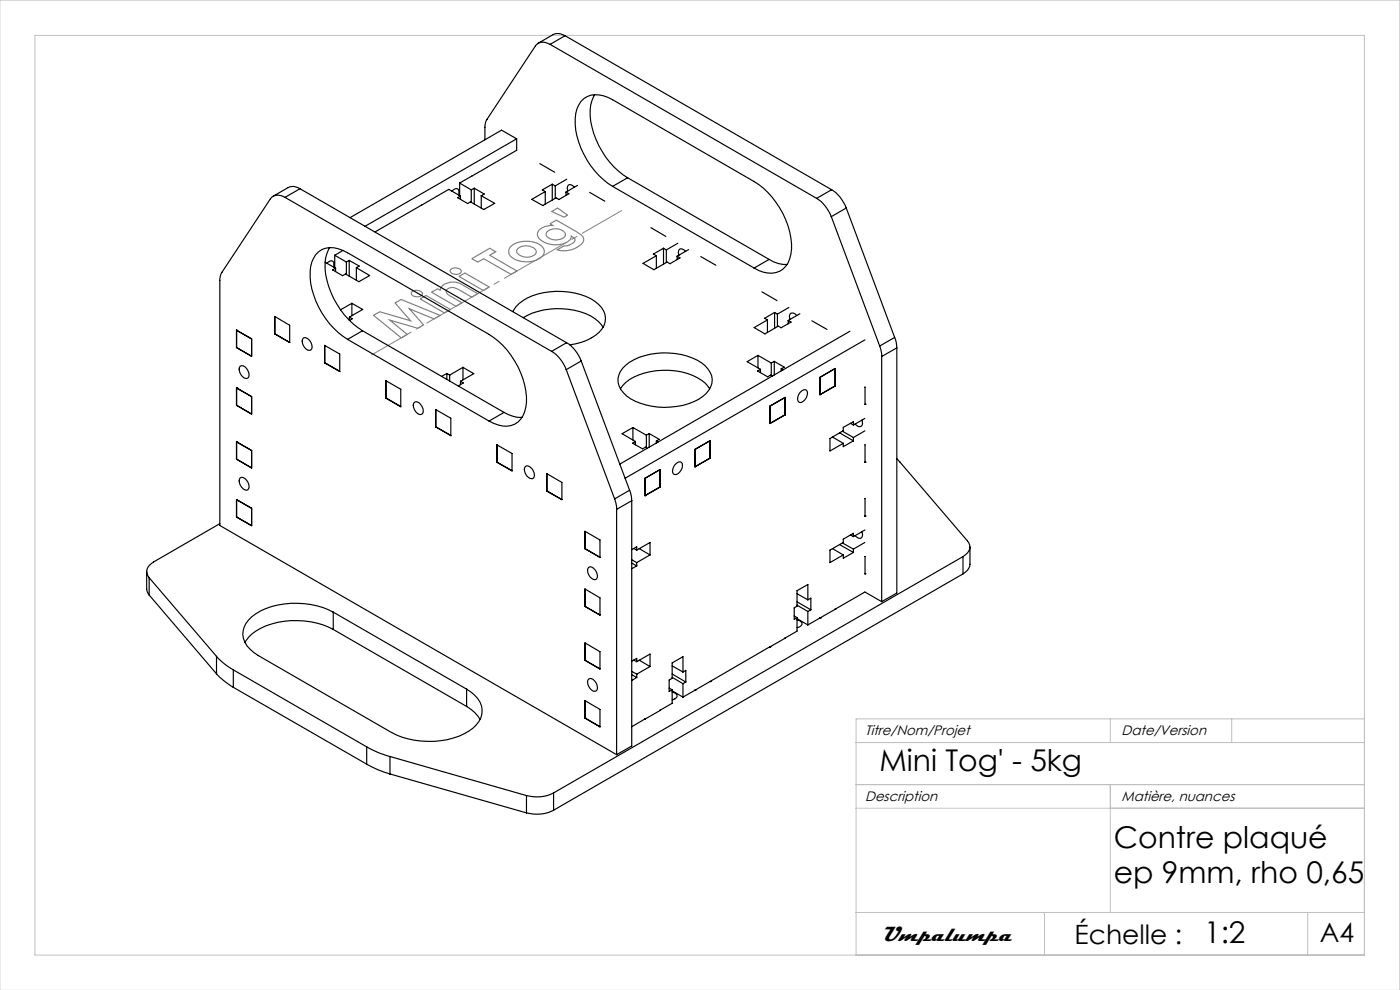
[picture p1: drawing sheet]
<svg xmlns="http://www.w3.org/2000/svg" width="297mm" height="210mm" viewBox="0 0 297 210" stroke-linecap="round" stroke-linejoin="round" font-family="sans-serif">
<path d="M95.7 57.1a1.38 1.38 0 0 1 2.2 .6 1.45 1.45 0 0 1-2.4-.2zM97.4 58.6l1.2-.7 5.2 3-1.3 .7zM100.1 54.9l3.8-2.2 1.3 .7-1.3 .7 5.8 3.4-1.3 .7-5.8-3.3-1.2 .7zM108.2 52.4a5.3 5.3 0 0 1 7 .1 1.6 1.6 0 0 1-.9 2.4 5.5 5.5 0 0 1-6.2-.8 1.57 1.57 0 0 1 .1-1.7zM109.8 52.8a2.67 2.67 0 0 1 3.9 .5 1.31 1.31 0 0 1-1.4 1.2 2.43 2.43 0 0 1-2.7-1.2zM114.4 48.8a4 4 0 0 1 2.9-1l-.6-.3 1.3-.8 4.4 2.5a2.14 2.14 0 0 1 1.4 1.7 3.8 3.8 0 0 1-3.1 2.2l-1.4 .1-1.1-.2 1.4-.8 1.1-.2a1.42 1.42 0 0 0 1.3-1.3l-.8-.6a2.25 2.25 0 0 1-2.3 1.7 4.6 4.6 0 0 1-4.8-1.7l-.1-.6zM116 49.2a2.63 2.63 0 0 1 3.9 .4 1.58 1.58 0 0 1-1.8 1.3 2.05 2.05 0 0 1-2.2-1.2zM117.1 44.9l1.2-.8 2.1 1.5-.7 .5zM79.2 66.9l1.4-.8 6.5 1.9-3.3-3.7 1.3-.8 8.3 3.4-1.3 .8-5.2-2.2 3 3.4-1.3 .7-5.9-1.7 3.7 3-1.3 .8zM87.4 61.9a1.54 1.54 0 0 1 2.2 .4 1.37 1.37 0 0 1-2.3 .1l-.1-.3zM89.1 63.4l1.3-.7 5.1 2.9-1.2 .8zM91.5 62l1.3-.7 .6 .3a2.77 2.77 0 0 1 3.4-1.7l1 .3 3.6 2.1-1.3 .7-2.3-1.3a2.6 2.6 0 0 0-2.9-.4 .97 .97 0 0 0 .7 1.5l2.4 1.4-1.3 .8z" fill="none" stroke="#808080" stroke-width=".25"/>
<path d="M7.4 7.5h282.1v195.1h-282.1zM181.6 157.5h107.9M235.5 152.5v5M261.3 152.5v5M289.5 152.5h-107.9v50.1M181.6 171.4h107.9M181.6 166.4h107.9M235.5 166.4v27.2M181.6 193.6h107.9M221.6 193.6v9M277.4 193.6v9M0 210.1v-210.1h297v210.1" fill="none" stroke="#c0c0c0" stroke-width=".21"/>
<path d="M78.8 75.3l53.1-30.6" fill="none" stroke="#808080" stroke-width=".21" stroke-dasharray="15.2 1.3 1.3 1.3" stroke-dashoffset="5.6"/>
<g fill="none" stroke="#000" stroke-width=".25">
<path d="M116.7 9.4a2.21 2.21 0 0 0-3.1 .3l-10.4 15.8-.3 1.3v2.9M116.7 9.4l56.5 32.7M119.9 7.6l-1-.4h-1.2l-3.5 2M119.9 7.6l-3.2 1.8M119.9 7.6l56.5 32.6M97.5 38.8l2.5 1.5M97.5 38.8v2.7M100.1 37.4l-2.6 1.4M100.6 39.9l2.1 1.3-.6 .3M100.6 39.9l-.6 .4M100.6 39.9v3.4M109.6 29.4v2.5l-9.6 5.5"/>
<path d="M109.6 29.4l-32.2 18.6M109.6 29.4l-3.2-1.8-32.1 18.6M114.5 34.7l3.2 1.8M117.2 39.1l.6 .3M117.2 39.1l-2.2 1.2 .7 .3M117.2 39.1v3.3M117.8 39.4v2.7M120.2 38l-2.4 1.4M121.9 39.7a.88 .88 0 0 0-1.5-.2v1M122.5 39.3l-2.4 1.4M126.2 20.1a9.7 9.7 0 0 0-.3 8.2 17.5 17.5 0 0 0 7.2 9.4M130 39.5a17.3 17.3 0 0 1-8-14.3 5.1 5.1 0 0 1 3.3-5 6.5 6.5 0 0 1 4.7 1l30 17.3a17.4 17.4 0 0 1 7.9 14.3 5 5 0 0 1-3.3 5 6 6 0 0 1-4.6-.9"/>
<path d="M130 39.5l30 17.4M133.1 37.7l-3.1 1.8M133.1 37.7l30.1 17.3M60.5 41.9a2.21 2.21 0 0 0-3.1 .3l-10.3 15.5-.4 1-.1 52.8 84.2 48.6M60.5 41.9l56.5 32.6M63.6 40l-.5-.2a2.14 2.14 0 0 0-2 0l-3.1 1.8M63.6 40l-3.1 1.9M63.6 40l56.6 32.7M69 55.6l2.2 1.3M69.4 55.8a.86 .86 0 0 1 1.4-.1v1M69.9 52.5a9.8 9.8 0 0 0-.2 8.2 17.7 17.7 0 0 0 7.2 9.5M71 54.1l2.5 1.5"/>
<path d="M71 54.1v2.7M71.2 56.9v.7M72.8 53.1l-1.8 1M73.5 55.6v2.6M74.1 55.2l2.1 1.2-.6 .4M74.1 55.2l-.6 .4M74.1 55.2v3.4M75.6 56.8l2.8 1.6-2.3 1.4-2.8-1.7-.6 .4-2.1-1.3 .6-.3M75.6 56.8v2.7M89.5 43.5l-9.9 5.7M95.8 40.6a.88 .88 0 0 1 1.5-.2v1M97.7 41.6l-2.5-1.4-5.8 3.3"/>
<path d="M97.7 41.6v.7M100 40.3v2.6M102.1 41.5l2.9 1.6-2.4 1.3-2.8-1.6-.6 .4-2.1-1.3 .6-.3M102.1 41.5v2.7M115.7 40.6l-2.9 1.7 2.3 1.3 2.9-1.6 .6 .3 2.1-1.2-.6-.4M115.7 40.6v2.7M120.1 40.7v.7M125.1 40.8l3.2 1.9M138.1 48.3l3.2 1.9M139.2 54.2l-2.8 1.7 2.3 1.3 2.8-1.6 .6 .3 2.2-1.2-.6-.3M139.2 54.2v2.7M140.8 52.7l.6 .3"/>
<path d="M140.8 52.7l-2.2 1.2 .6 .3M140.8 52.7v3.3M141.4 53v2.7M143.7 54.4v.7M143.8 51.6l-2.4 1.4M145.5 53.3a.88 .88 0 0 0-1.5-.1v.9M146.1 52.9l-2.4 1.5M148.7 54.4l3.2 1.9M163.2 55a6.6 6.6 0 0 0 3.8 1.1M163.2 55l-3.2 1.9M173.2 42.1a8.1 8.1 0 0 1 3.2 3.9M176.4 46l10.2 27.4"/>
<path d="M176.4 40.2a7.7 7.7 0 0 1 3.1 3.9M176.4 40.2l-3.2 1.9M179.5 44.1l-3.1 1.9M179.5 44.1l10.3 27.5M50.2 73.7l3.2 1.9M50.2 73.7h.1M50.2 70.1h.1M50.2 70.1l3.2 1.8M50.2 70.1v3.6M51 77.7a1.51 1.51 0 0 1 1.8 1.4 .81 .81 0 0 1-.5 1.2 1.85 1.85 0 0 1-1.3-2.6zM53.4 71.9v3.7M53.4 71.9l-3.2-1.8v3.6"/>
<path d="M58.3 67.1l3.2 1.9v3.7l-3.2-1.9zM58.3 67.2v3.6M58.3 70.8l3.2 1.8M58.3 70.8h.1M64.3 71.7a1.67 1.67 0 0 1 1.9 1.9l-.2 .6a1.51 1.51 0 0 1-1.8-1.4l-.1-.5zM68.9 73.3l3.2 1.8v3.7l-3.2-1.8zM68.9 73.3v3.6M68.9 76.9l3.2 1.9M68.9 76.9v.1M73.7 72a17.3 17.3 0 0 1-7.9-14.4 4.7 4.7 0 0 1 4.1-5.1 7.4 7.4 0 0 1 3.8 1.1l30.1 17.3a17.5 17.5 0 0 1 7.9 14.4 5 5 0 0 1-3.3 5 6 6 0 0 1-4.6-1M73.7 72l30.1 17.3M74.1 67.3l.6 .3-.5 .4z"/>
<path d="M74.6 64.3l2.3 1.3-2.8 1.7M74.6 64.3l-2.4 1.4M74.6 64.3v2.7M76.9 70.2l-3.2 1.8M76.9 70.2l30 17.3M94.8 79.2l.6 .4M94.8 79.2l-1.1 .6M94.8 79.2v1.3M95.4 79.6v1.2M98.2 77.9l2.3 1.4-2.8 1.6M98.2 77.9l-2.8 1.7M98.2 77.9v2.7"/>
<path d="M108.8 66.1a8.7 8.7 0 0 1 6.5-4 15.3 15.3 0 0 1 10.9 1.8 4.1 4.1 0 0 1 .2 7.2 12 12 0 0 1-5.5 2.1M111 67.4a15.3 15.3 0 0 1 15.2 .2l.8 .6 1 1.2M117 74.5a7.7 7.7 0 0 1 3.1 3.9M120.1 78.4l10.3 27.4M120.2 72.7a7.7 7.7 0 0 1 3.1 3.9M120.2 72.7l-3.2 1.8M123.3 76.6l-3.2 1.8M123.3 76.6l10.3 27.4M132.1 78.1a11.7 11.7 0 0 1 8.5-3.2 13.3 13.3 0 0 1 9 2.7 3.8 3.8 0 0 1 .2 5.9 13.2 13.2 0 0 1-10.2 2.9 11.9 11.9 0 0 1-7.3-3.1 3.7 3.7 0 0 1-.2-5.2zM160.8 75.4l2.8 1.6M160.8 75.4l-2.3 1.3 2.8 1.6M160.8 75.4v2.6"/>
<path d="M161.3 78.3l-.6 .4 2.1 1.2 .6-.3 .4 .2M161.3 78.3v.7M161.6 61.9l3.3 1.9M162.8 67.9l-2.8 1.6 2.3 1.3 2.8-1.6 .6 .3 2.1-1.2-.6-.3M162.8 67.9v2.6M163.6 77v2.6M164.3 76.7l2.1 1.2-.7 .3M164.3 76.7l-.7 .3M164.3 76.7v2.8M164.3 66.3l.6 .3M164.3 66.3l-2.1 1.2 .6 .4M164.3 66.3v3.3"/>
<path d="M164.9 66.6v2.7M165.7 78.2l.4 .2M165.7 78.2v.5M167.2 68v.7M167.4 65.2l-2.5 1.4M169 66.9a.88 .88 0 0 0-1.5-.2l.1 1.1M169.7 66.6l-2.5 1.4M172.2 68l3.2 1.9M180.3 70.3l-48.8 28.2M183.5 72.1l-50.9 29.4M186.6 73.4l.3 .9 .1 1.3M187 75.6v52"/>
<path d="M189.8 71.6l.3 1.1 .2 1.1M189.8 71.6l-3.2 1.8M190.3 73.8l-3.3 1.8M190.3 73.8v52l-3.3 1.8M50.2 97.4l3.2 1.9M50.2 86l3.2 1.8M50.2 86h.1M50.2 97.4h.1M50.2 82.3h.1M50.2 93.7h.1M50.2 82.3v3.7M50.2 93.7v3.7"/>
<path d="M50.2 82.3l3.2 1.8M50.2 93.7l3.2 1.9M53.4 84.1v3.7M53.4 95.6v3.7M53.4 95.6l-3.2-1.9v3.7M53.4 84.1l-3.2-1.8v3.7M81.8 80.7l3.2 1.9v3.7l-3.2-1.9zM81.9 80.8v3.6M81.9 84.4l3.1 1.8M81.9 84.4h-.1M87.9 85.3a1.52 1.52 0 0 1 1.8 1.4v.9l-.2 .2a1.51 1.51 0 0 1-1.8-1.4v-.4zM92.4 86.9l3.2 1.8v3.7l-3.2-1.9z"/>
<path d="M92.4 90.5h.1M92.5 90.5l3.1 1.8M97.7 80.9l.6 .3-1.1 .7M97.7 80.9v.7M105.4 98.1l3.2 1.7M105.4 94.4l3.2 1.8v3.7l-3.2-1.8zM106.9 87.5a6.9 6.9 0 0 0 3.8 1M106.9 87.5l-3.1 1.8M111.5 98.9a1.23 1.23 0 0 1 1.6 1 1.13 1.13 0 0 1-.2 1.7 1.86 1.86 0 0 1-1.4-2.7zM131.6 82.5a10.1 10.1 0 0 1 7.7-3.9 13.9 13.9 0 0 1 10.3 2.7l1 1.2M134.3 90.7l2.8 1.6M134.3 90.7l-2.3 1.3 2.8 1.7"/>
<path d="M134.3 90.7v2.6M134.8 93.7l-.6 .3 2.1 1.2 .6-.3 .4 .2M134.8 93.7v.7M137.1 92.3v2.7M137.7 92l2.1 1.2-.6 .3M137.7 92l-.6 .3M137.7 92v2.9M139.2 93.5l.4 .3M139.2 93.5v.5M143.2 98.6a.93 .93 0 0 1 1.5-.3 2.03 2.03 0 0 1-1.5 2.4 .81 .81 0 0 1-.5-1.2zM147.4 95.3l3.2-1.8v3.7M147.4 99h.1"/>
<path d="M147.5 95.3v3.7M150.6 97.2h.1M150.6 97.2l-3.1 1.8M163.3 89.8h.1M163.4 86.1l3.1-1.8v3.7l-3.2 1.8zM166.5 88h.1M166.5 88l-3.1 1.8M169.7 83.2a.9 .9 0 0 1 1.5-.2 2.02 2.02 0 0 1-1.5 2.4 .86 .86 0 0 1-.4-1.2zM174 80l3.2-1.8v3.7l-3.2 1.8zM176.6 92.7l2.3 1.3M177.1 81.9h.1M177.2 81.9l-3.2 1.8"/>
<path d="M178.1 91.8l2.9 1.7M178.7 91.5l2.3 1.3M180.4 89.8l.6 .4M181 90.2v-.7l-2.1 1.2v.7l-2.8 1.6v2.7l2.8-1.7M181 92.8v.7M181 93.5l-2.1 1.2v-.7M182.8 89.1a.99 .99 0 0 1-.3 1.4h-.4l-.7-.6M183.5 88.8l-2.5 1.4M183.5 91.4l-2.5 1.4M183.5 94.3v.1M183.5 85.8h.1M183.5 82.1h.1"/>
<path d="M183.5 98h.1M183.5 82.1v3.7M183.5 94.4v3.6M190.3 97.3l14.9 17.5a2.07 2.07 0 0 1-.9 3.3M46.6 111.1l-14 8.1a2.1 2.1 0 0 0-1 3.3M50.2 109.7l3.2 1.8M50.2 106v3.7l3.2 1.8M50.2 106l3.2 1.8M50.2 109.6v.1M51 101.3a1.67 1.67 0 0 1 1.8 1.9l-.2 .7a1.67 1.67 0 0 1-1.9-1.9zM53.4 107.8v3.7M53.4 107.8l-3.2-1.8v3.7"/>
<path d="M116 100.5l3.2 1.8v3.7l-3.2-1.8zM116 100.5v3.6M116 104.1l3.2 1.9M116.1 104.1l-.1 .1M124.1 112.7l3.2 1.8v3.7l-3.2-1.8zM124.1 116.4l3.2 1.8M130.4 105.8l.3 .9 .1 1.3M130.8 108v52.1M133.6 104l.3 1.2 .1 1M133.6 104l-3.2 1.8M134 116.6l1.1-.6v.7M134 119.4l1.1 .6"/>
<path d="M134 118.7l1.1 .6M134 106.2l-3.2 1.8M134 106.2v52l-3.2 1.9M134.4 116.3l.7 .4M135.1 119.3v.7M135.1 116.7l2.8-1.6v2.6M135.6 116.4l2.3 1.3M136.8 105.1h.1M136.8 101.5l3.2-1.9v3.7l-3.2 1.9zM137.9 117.7l-2.8 1.6M140 103.3l-3.2 1.8M176.6 116.4l2.3 1.3"/>
<path d="M178.1 115.5l2.9 1.7M178.7 115.2l2.3 1.3M180.4 113.5l.6 .3M181 113.8v-.7l-2.1 1.3v.7l-2.8 1.6v2.6l2.8-1.6M181 116.5v.7M181 117.2l-2.1 1.2v-.7M182.8 112.8a1.04 1.04 0 0 1-.3 1.4h-.4l-.7-.6M183.5 105.8v3.7M183.5 112.4l-2.5 1.4M183.5 115.1l-2.5 1.4M183.5 118h.1M183.5 109.5h.1"/>
<path d="M183.5 118v3.7M204.3 118.1l-86.9 50.1M204.3 118.1v3.6M205.8 116v3.7a2.58 2.58 0 0 1-1.5 2M31.1 121.2v3.7l.5 1.3M31.6 122.5l14.3 16.7M31.6 122.5v3.7M31.6 126.2l14.3 16.7M45.9 139.2a13.8 13.8 0 0 0 3.6 2.9M45.9 139.2v3.7M70.7 129.8a17.5 17.5 0 0 0-16.4 .4 5 5 0 0 0-2.7 5.3 6 6 0 0 0 3.2 3.6l28.3 16.3a17.6 17.6 0 0 0 16.4-.3 5 5 0 0 0 2.7-5.3 6.3 6.3 0 0 0-3.2-3.6M70.7 133.5a17.5 17.5 0 0 0-16.4 .3 6.5 6.5 0 0 0-2.3 2.5"/>
<path d="M70.7 129.8l28.3 16.4M70.7 129.8v3.7M70.7 133.5l28.3 16.4M124.1 128.6l3.2 1.9v-3.7l-3.2-1.9v3.7M124.1 136.4l3.2 1.8v3.7l-3.2-1.8zM124.9 120.4a1.01 1.01 0 0 1 1.3 .5 1.28 1.28 0 0 1 0 2.1 1.87 1.87 0 0 1-1.3-2.6zM135.1 120l-1.1 .6M163.3 137.2h.1M163.3 137.2l-15.8 9.2M168.5 130.7l.6 .3M169.1 131.5a.88 .88 0 0 1 .9 1.2l-.9 .4M169.1 131v2.9l-5.8 3.3"/>
<path d="M169.1 125.9l2.3 1.3M169.1 127.7l2.9 1.7M169.1 128.4l2.3 1.3M169.1 131.2l2.3 1.4M171.4 127.2v-3.2l-2.3 1.3v3.3l-.6 .3v2.5l.6-.4M171.4 129.7v2.9M171.4 127.2l.6-.3v2.5M172 129.4l-.6 .3M174 131.1h.1M174 131.1l-2.6 1.5M177.1 129.2h.1M177.2 129.2l-3.2 1.9"/>
<path d="M183.5 121.7h.1M187 127.6l-3.5-2-6.4 3.6M204.3 121.7l-86.9 50.2M45.9 142.9a16.1 16.1 0 0 0 3.6 2.9M49.5 142.1l28.3 16.3M49.5 142.1v3.7M49.5 145.8l28.3 16.3M77.8 158.4a19.5 19.5 0 0 0 4.9 2.1M77.8 158.4v3.7M99 149.9a7.7 7.7 0 0 1 2.8 2.7M99 146.2v3.7M124.1 140.1h.1"/>
<path d="M124.1 152.3h.1M124.1 148.6l3.2 1.9v3.7l-3.2-1.9zM124.1 140l3.2 1.9M124.9 144a1.51 1.51 0 0 1 1.8 1.4 .81 .81 0 0 1-.5 1.2 1.87 1.87 0 0 1-1.3-2.6zM134 140.3l1.1-.6v.7M134 143.1l1.1 .6M134 142.4l1.1 .6M134.4 140l.7 .4M135.1 143.7l-1.1 .6M135.1 143v.7M135.1 140.4l2.8-1.7v2.7M135.6 140l2.3 1.4"/>
<path d="M136.8 152.5h.1M136.8 152.5l-2.8 1.7M137.9 141.4l-2.8 1.6M140 150.7h.1M140 150.7l-3.2 1.8M142 146l.6 .3M142.6 146.8a.91 .91 0 0 1 .9 1.2l-.9 .4M142.6 146.3v2.9l-2.6 1.5M142.6 141.2l2.3 1.3M142.6 143l2.9 1.7M142.6 143.7l2.3 1.3M142.6 146.5l2.3 1.4"/>
<path d="M144.9 142.5v-3.2l-2.3 1.3v3.3l-.6 .3v2.5l.6-.4M144.9 145v2.9M144.9 142.5l.6-.3v2.5M145.5 144.7l-.6 .3M147.5 146.4h.1M147.5 146.4l-2.6 1.5M150.6 144.6h.1M77.8 162.1a21.4 21.4 0 0 0 4.9 2.1M82.7 160.5l29 8.3M82.7 160.5v3.7M82.7 164.2l29 8.2M111.7 168.8v3.6"/>
<path d="M117.4 168.2a8 8 0 0 1-5.7 .6M117.4 171.9a8 8 0 0 1-5.7 .5M117.4 168.2v3.7"/>
</g>
<g font-size="6.3">
<text x="186.6" y="163.6">Mini Tog' - 5kg</text>
<text x="236.3" y="180">Contre plaqué</text>
<text x="236.3" y="187.3">ep 9mm, rho 0,65</text>
<text x="255.4" y="200.1">1:2</text>
</g>
<g font-size="5.6">
<text x="228" y="200.3">Échelle :</text>
<text x="280" y="199.9">A4</text>
</g>
<text font-size="4.5" x="187.1" y="199.6">Umpalumpa</text>
<g font-size="2.9">
<text x="183.5" y="156">Titre/Nom/Projet</text>
<text x="237.9" y="156">Date/Version</text>
<text x="183.5" y="170">Description</text>
<text x="237.9" y="170">Matière, nuances</text>
</g>
</svg>
